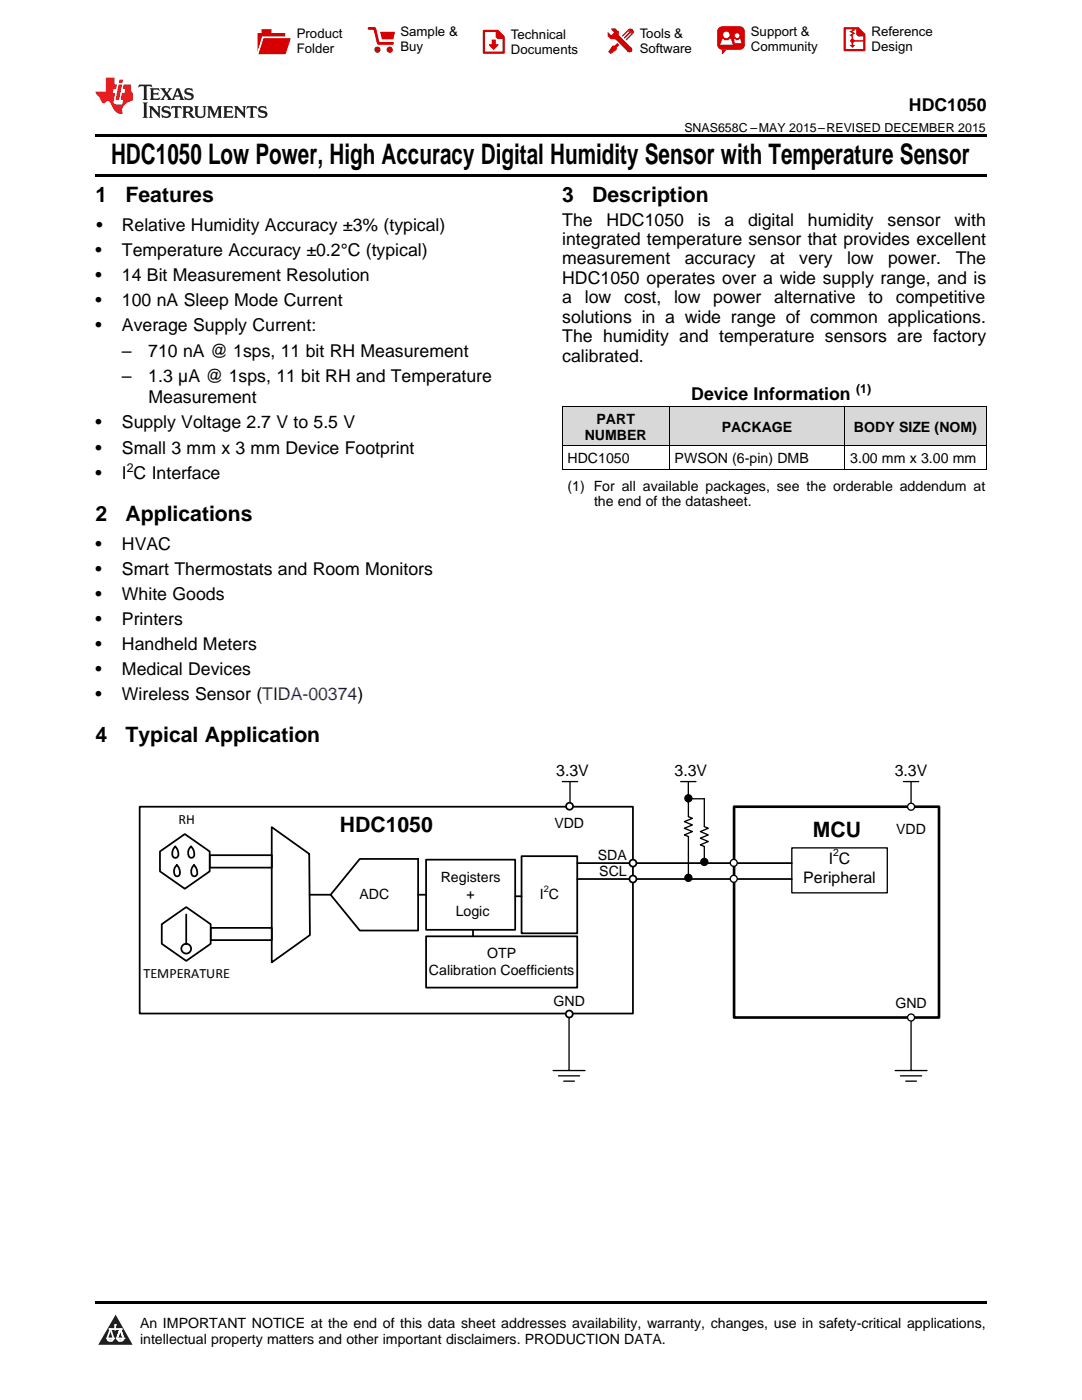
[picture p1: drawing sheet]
<svg xmlns="http://www.w3.org/2000/svg" width="216mm" height="279mm" viewBox="0 0 216 279" stroke-linecap="round" stroke-linejoin="round" font-family="sans-serif">
<g fill="#d8d8d8">
<path d="M112.2 81.2h21.4v7.8h-21.4z"/>
<path d="M133.6 81.2h35v7.8h-35z"/>
<path d="M168.6 81.2h28.2v7.8h-28.2z"/>
</g>
<path d="M23.1 262.4l3.4 6h-6.9z" fill="#231f20"/>
<path d="M21.4 267.1h1.2l-.3 .5h-.3a.55 .55 0 0 1-.6-.5z" fill-rule="evenodd" fill="#fff"/>
<path d="M21.4 267.1h1.2l-.3 .5h-.3a.55 .55 0 0 1-.6-.5z" fill="none" stroke="#231f20" stroke-width=".34"/>
<path d="M21.4 267.1l1.2 .1-.3 .4h-.5z" fill="none" stroke="#fff" stroke-width=".34"/>
<path d="M23 265.3h.1" fill="none" stroke="#fff" stroke-width=".34"/>
<path d="M23 264.4v.9z" fill="#fff"/>
<path d="M23 264.4v.9z" fill="none" stroke="#fff" stroke-width=".34"/>
<circle cx="23" cy="264.4" r=".17" fill="#fff"/>
<path d="M21.9 265.2h.1" fill="none" stroke="#fff" stroke-width=".34"/>
<path d="M21.9 265.2h2.3z" fill="#fff"/>
<path d="M21.9 265.2h2.3z" fill="none" stroke="#fff" stroke-width=".34"/>
<circle cx="24.2" cy="265.2" r=".17" fill="#fff"/>
<path d="M23.3 267.1h.1" fill="none" stroke="#fff" stroke-width=".34"/>
<path d="M24 265.2l-.7 1.9z" fill="#fff"/>
<path d="M24 265.2l-.7 1.9z" fill="none" stroke="#fff" stroke-width=".34"/>
<path d="M24 265.2l.7 1.9z" fill="#fff"/>
<path d="M24 265.2l.7 1.9z" fill="none" stroke="#fff" stroke-width=".34"/>
<path d="M24.6 267.1h.1" fill="none" stroke="#fff" stroke-width=".34"/>
<circle cx="21.4" cy="267.1" r=".17" fill="#fff"/>
<path d="M22.1 265.2l-.7 1.9z" fill="#fff"/>
<path d="M22.1 265.2l-.7 1.9z" fill="none" stroke="#fff" stroke-width=".34"/>
<path d="M22.1 265.2l.5 1.9z" fill="#fff"/>
<path d="M22.1 265.2l.5 1.9z" fill="none" stroke="#fff" stroke-width=".34"/>
<circle cx="22.6" cy="267.1" r=".17" fill="#fff"/>
<path d="M23.4 267.1h1.3a.65 .65 0 0 1-.7 .5 .65 .65 0 0 1-.6-.5z" fill-rule="evenodd" fill="#fff"/>
<path d="M23.4 267.1h1.3a.65 .65 0 0 1-.7 .5 .65 .65 0 0 1-.6-.5z" fill="none" stroke="#231f20" stroke-width=".34"/>
<path d="M23.4 267.1h1.3l-.4 .5h-.6z" fill="none" stroke="#fff" stroke-width=".34"/>
<path d="M23.3 267.1h.1" fill="none" stroke="#fff" stroke-width=".34"/>
<circle cx="24.7" cy="267.1" r=".17" fill="#fff"/>
<path d="M19 259.7h177.8v.5h-177.8z" fill="#000"/>
<path d="M146.5 161h40.9v42.1h-40.9z" fill="none" stroke="#000" stroke-width=".53"/>
<path d="M158 169.2h19v9h-19zM178.6 213.7h6.4M179.7 214.7h4.2M180.7 215.8h2.2M181.8 203.1v10.6" fill="none" stroke="#000" stroke-width=".26"/>
<circle cx="181.8" cy="203.1" r=".7" fill="#fff"/>
<g fill="none" stroke="#000" stroke-width=".26">
<path d="M112.2 156h3.1M113.7 156v4.2"/>
<circle cx="181.8" cy="203.1" r=".7"/>
</g>
<path d="M42 185.2h12.2v2.4h-12.2z" fill-rule="evenodd" fill="#fff"/>
<path d="M42 185.2h12.2v2.4h-12.2z" fill="none" stroke="#000" stroke-width=".35"/>
<path d="M32.3 184.4l4.9-3.4 4.8 3.4v4l-4.8 3.4-4.9-3.4z" fill-rule="evenodd" fill="#fff"/>
<path d="M32.3 184.4l4.9-3.4 4.8 3.4v4l-4.8 3.4-4.9-3.4zM37.2 182.5v5.9a.98 .98 0 0 1 .9 1.3 .98 .98 0 0 1-1.6 .3 .98 .98 0 0 1 .3-1.6h.4" fill="none" stroke="#000" stroke-width=".35"/>
<path d="M41.8 170.7h12.4v2.5h-12.4z" fill-rule="evenodd" fill="#fff"/>
<path d="M41.8 170.7h12.4v2.5h-12.4z" fill="none" stroke="#000" stroke-width=".35"/>
<path d="M31.9 169.9l5-3.4 4.9 3.4v4l-4.9 3.5-5-3.5z" fill-rule="evenodd" fill="#fff"/>
<path d="M31.9 169.9l5-3.4 4.9 3.4v4l-4.9 3.5-5-3.5zM35 168.9a1.77 1.77 0 0 1 .4 2.1 .59 .59 0 0 1-1-.3 1.96 1.96 0 0 1 .6-1.8zM35.3 172.7a1.59 1.59 0 0 1 .3 2.1 .54 .54 0 0 1-.8-.4 1.6 1.6 0 0 1 .5-1.7zM38.1 168.9a1.79 1.79 0 0 1 .5 2.1 .57 .57 0 0 1-1-.3 1.63 1.63 0 0 1 .5-1.8zM38.7 172.7a1.74 1.74 0 0 1 .5 2 .56 .56 0 0 1-.6 .2 .56 .56 0 0 1-.4-.5 1.67 1.67 0 0 1 .5-1.7zM54.2 165.1l7.5 5.3 .1 16.2-7.6 5.5zM71.8 171.4h11.6v14.3h-11.6l-5.8-7.1z" fill="none" stroke="#000" stroke-width=".35"/>
<path d="M71.7 176.9h6v3.4h-6z" fill-rule="evenodd" fill="#fff"/>
<path d="M27.9 161h98.4v41.3h-98.4zM85 171.6h17.8v14h-17.8zM104.1 170.9h11.1v15.4h-11.1zM115.2 172.3h42.8" fill="none" stroke="#000" stroke-width=".35"/>
<circle cx="126.3" cy="172.3" r=".7" fill="#fff"/>
<g fill="none" stroke="#000" stroke-width=".35">
<path d="M115.2 175.4h42.8"/>
<circle cx="126.3" cy="172.3" r=".7"/>
</g>
<circle cx="126.3" cy="175.4" r=".7" fill="#fff"/>
<g fill="none" stroke="#000" stroke-width=".35">
<path d="M85 186.9h30.2v10.2h-30.2z"/>
<circle cx="126.3" cy="175.4" r=".7"/>
</g>
<circle cx="113.6" cy="160.9" r=".7" fill="#fff"/>
<circle cx="113.6" cy="160.9" r=".7" fill="none" stroke="#000" stroke-width=".35"/>
<circle cx="113.6" cy="202.4" r=".7" fill="#fff"/>
<circle cx="113.6" cy="202.4" r=".7" fill="none" stroke="#000" stroke-width=".35"/>
<circle cx="146.4" cy="175.4" r=".7" fill="#fff"/>
<circle cx="146.4" cy="175.4" r=".7" fill="none" stroke="#000" stroke-width=".26"/>
<circle cx="146.4" cy="172.2" r=".7" fill="#fff"/>
<g fill="none" stroke="#000" stroke-width=".26">
<path d="M181.8 156v4.2M110.4 213.7h6.3M111.4 214.7h4.3M112.5 215.8h2.1M113.5 203.1v10.6"/>
<circle cx="146.4" cy="172.2" r=".7"/>
</g>
<circle cx="181.8" cy="161" r=".7" fill="#fff"/>
<g fill="none" stroke="#000" stroke-width=".26">
<path d="M135.8 156h3.1M137.3 156v4.2M180.3 156h3M140.5 172.1v-3.2l-.8-.3 1.6-.7-1.6-.6 1.6-.7-1.6-.6 1.6-.7-.8-.3v-5.6h-3.1v3.6l.8 .3-1.6 .7 1.6 .6-1.6 .7 1.6 .7-1.6 .6 .8 .4v8.3"/>
<circle cx="137.4" cy="159.3" r=".7"/>
<circle cx="137.4" cy="175.2" r=".7"/>
<circle cx="140.5" cy="172" r=".7"/>
<circle cx="181.8" cy="161" r=".7"/>
</g>
<g fill="#000">
<circle cx="137.4" cy="159.3" r=".7"/>
<circle cx="137.4" cy="175.2" r=".7"/>
<circle cx="140.5" cy="172" r=".7"/>
</g>
<path d="M61.8 178.6h4.2M83.4 178.6h1.6M102.8 178.9h1.3M94.4 185.6v1.3" fill="none" stroke="#000" stroke-width=".35"/>
<path d="M112.2 93.6h84.6M112.2 89h84.6M112.2 81.1h84.6M112.2 81.2v12.5M133.5 81.2v12.5M168.5 81.2v12.5M196.8 81.2v12.5" fill="none" stroke="#000" stroke-width=".2"/>
<path d="M19 34.8h177.8v.5h-177.8zM19 26.8h177.8v.6h-177.8z" fill="#000"/>
<path d="M27.7 16.9l-.1 .6 .6-.3h.5v.2v2.2l-.2 .4h1l-.2-.4v-2.2v-.2h.5l.6 .3-.2-.6zM29.9 17.6l.2 .4v1.6l-.2 .4h1.9l.1-.6a1.09 1.09 0 0 1-1.3 .1v-.6h.6l.4 .2v-.7l-.2 .2h-.8v-.6l.2-.1a1.01 1.01 0 0 1 1 .3l-.1-.6zM32 17.6l.9 1.2-1 1.2h.9l-.2-.3 .5-.7 .5 .7-.3 .3h1.7l-.2-.3 .1-.4h1l.1 .4-.2 .3h1l-.3-.4-.7-2h-.5l-1 2.2-.8-1.1 .9-1.1h-.9l.2 .2-.4 .7-.4-.7 .2-.2zM35.4 18l.4 1h-.8zM37 17.7a.66 .66 0 0 0-.2 .8 .66 .66 0 0 0 .6 .4l.7 .2 .1 .2a.8 .8 0 0 1-.7 .4 .8 .8 0 0 1-.7-.5l.1 .8 .2-.2a.94 .94 0 0 0 1.1 .1 .94 .94 0 0 0 .4-.9 1.48 1.48 0 0 0-1.3-.6v-.4a1.1 1.1 0 0 1 1.2 .2l-.2-.6-.2 .1-.5-.1zM28.5 20.4l.2 .4v2.3l-.2 .4h1l-.2-.4v-2.3l.2-.4zM29.7 21.2l.2 .4v1.5l-.2 .4h.8l-.3-.4 .1-1.3 1.6 1.8v-2l.2-.4h-.7l.2 .2v1.1l-1.2-1.3zM32.5 21.3a.66 .66 0 0 0-.2 .8 .66 .66 0 0 0 .6 .4l.6 .2 .2 .2a.8 .8 0 0 1-.8 .4 .8 .8 0 0 1-.7-.5l.2 .7 .2-.1a.94 .94 0 0 0 1 .1 .94 .94 0 0 0 .5-1 1.47 1.47 0 0 0-1.3-.6l-.1-.3a1.1 1.1 0 0 1 1.3 .2l-.2-.6-.2 .1-.5-.2zM34.3 21.2l-.2 .6a.64 .64 0 0 1 .8-.3v1.6l-.2 .4h1l-.3-.4 .1-1.6a.66 .66 0 0 1 .8 .3l-.2-.6zM36.3 21.2l.3 .4v1.5l-.3 .4h1l-.2-.2v-.7h.5l.1 .1a.8 .8 0 0 0 1.2 .7l-1-1a.62 .62 0 0 0 .6-.5 .62 .62 0 0 0-.6-.7zM37.1 21.5h.1a.48 .48 0 0 1 .6 0 .48 .48 0 0 1 .1 .6l-.2 .1-.6 .1zM38.7 21.2l.2 .2a2.29 2.29 0 0 0 .4 2 1.05 1.05 0 0 0 1.7-.7v-1.3l.2-.2h-.8l.2 .4v1.1a.61 .61 0 0 1-.6 .6 .61 .61 0 0 1-.6-.6v-1.1l.3-.4zM41.3 21.2l.3 .4v1.5l-.3 .4h.8l-.2-.4v-1.4l.8 1.9 .9-1.9v1.4l-.2 .4h.9l-.2-.4v-1.5l.2-.4h-.8l-.7 1.5-.6-1.5zM44.5 21.2l.2 .4v1.5l-.2 .4h1.9l.2-.6a1.1 1.1 0 0 1-1.4 .2v-.7h.6l.4 .2v-.6l-.2 .1-.8 .1v-.6l.2-.1a1.02 1.02 0 0 1 1.1 .2l-.2-.5zM46.7 21.2l.2 .4v1.5l-.2 .4h.8l-.3-.4 .1-1.3 1.6 1.8v-2l.2-.4h-.7l.2 .2v1.1l-1.2-1.3zM49.3 21.2l-.1 .6a.64 .64 0 0 1 .8-.3v1.6l-.3 .4h1l-.2-.4v-1.6a.66 .66 0 0 1 .8 .3l-.1-.6zM51.7 21.3a.66 .66 0 0 0-.2 .7 .66 .66 0 0 0 .7 .5l.6 .2 .1 .2a.8 .8 0 0 1-.7 .4 .8 .8 0 0 1-.7-.5l.1 .7 .2-.1a.94 .94 0 0 0 1.1 .1 .94 .94 0 0 0 .4-1 1.48 1.48 0 0 0-1.2-.6l-.1-.3a1.1 1.1 0 0 1 1.2 .2l-.2-.6-.1 .1-.6-.2z" fill="#231f20"/>
<path d="M21.1 15.5v2.8h-2v.4l.9 .9a.96 .96 0 0 0 1 1 .59 .59 0 0 1 .5-.4 .59 .59 0 0 1 .5 .3l.4 .8a1.61 1.61 0 0 0 2.1 1.3 1.63 1.63 0 0 1 1.1-2.2l.9-.3v-1.5a1.6 1.6 0 0 1-.4-1.7h-1.4l-.2 .9h.5l-.2 .8h-.5l-.2 1v.3h.5l-.2 .9h-.7a.74 .74 0 0 1-1-.6l.3-1.6h-.5l.2-.8h.5l.1-.9h-.4v-1.4zM23.7 16.9l-.7 3h.8l.6-3zM23.8 15.9l-.1 .7h.7l.2-.7z" fill="#ee1d23"/>
<g fill="#d60000">
<path d="M52.2 5.8h2v.8h2.7v4.2h-5.5v-4.2h.8z" fill-rule="evenodd"/>
<path d="M52.5 7.5h5.6l-1.1 3.3h-5.6z" fill-rule="evenodd"/>
</g>
<path d="M52.4 7.4h5.7v.1h-5.6l-1.1 3.3z" fill-rule="evenodd" fill="#fff"/>
<path d="M52.4 7.4h5.7v.1h-5.6l-1.1 3.3z" fill="none" stroke="#fff" stroke-width=".2"/>
<path d="M73.6 5.7h1.2l.7 2.9h2.8" fill="none" stroke="#d60000" stroke-width=".55"/>
<g fill="#d60000">
<path d="M75.9 6.3h2.9l-.3 1.6h-2.3z" fill-rule="evenodd"/>
<circle cx="75.3" cy="9.9" r=".62"/>
<circle cx="77.8" cy="9.9" r=".62"/>
</g>
<path d="M96.6 6.2h2.7l1.2 1.2v3.1h-3.9z" fill="none" stroke="#d60000" stroke-width=".44"/>
<g fill="#d60000">
<path d="M98.1 7.9h.8v1h.6l-1 1.1-.9-1v-.1h.5z" fill-rule="evenodd"/>
<path d="M98.9 6.2h.4l1.2 1.2v.4h-1.2l-.4-.4z" fill-rule="evenodd"/>
<path d="M122 5.7h.8l.6 .6 .1 .7 2.5 2.5-.7 .8-2.4-2.3-1.1-.2-.6-.6v-.8l.8 .6 .4-.4v-.2l-.4-.5z" fill-rule="evenodd"/>
<path d="M122.2 9.1h.5l.5-.5 .4 .4-.5 .5-.1 .4-1.2 .9-.4-.5z" fill-rule="evenodd"/>
<path d="M125.3 5.9a.67 .67 0 0 1 1 0 .67 .67 0 0 1 0 .9z" fill-rule="evenodd"/>
<path d="M125.3 5.9l1 .9-1.2 1.2h-.2v-.2l.9-.9 .1-.2h-.2l-1 1h-.2v-.2l1-1v-.2h-.2l-1 1h-.2v-.2z" fill-rule="evenodd"/>
<circle cx="125.6" cy="9.9" r=".54"/>
</g>
<path d="M123.4 6.3l-.1 .7" fill="none" stroke="#d60000" stroke-width=".2"/>
<g fill="#d60000">
<path d="M143.4 5.5l.7-.2h3.6a.95 .95 0 0 1 .9 .9v2.8a.95 .95 0 0 1-.9 .9h-3.6a.95 .95 0 0 1-1-.9v-2.8z" fill-rule="evenodd"/>
<path d="M144 9.9h1l-.8 .9h-.2z" fill-rule="evenodd"/>
</g>
<g fill="#fff">
<path d="M146.6 8.6h1.3z"/>
<path d="M144.1 7.8h.3l.1 .2h.8l.2-.2h.3l.4 1.1h-2.5z" fill-rule="evenodd"/>
<path d="M146.5 7.8h.2l.2 .2h.5l.1-.2h.2l.2 .8h-1.3z" fill-rule="evenodd"/>
<circle cx="144.9" cy="6.9" r=".65"/>
<circle cx="147.1" cy="7.1" r=".48"/>
</g>
<path d="M168.5 5.6h2.7l1.3 1.3v3.1h-4z" fill="none" stroke="#d60000" stroke-width=".44"/>
<path d="M170.1 7.3v1.8M170.1 8.1h2.3" fill="none" stroke="#d60000" stroke-width=".3"/>
<g fill="#d60000">
<path d="M170.9 5.6h.3l1.3 1.3v.4h-1.1l-.5-.6z" fill-rule="evenodd"/>
<circle cx="170.1" cy="8.1" r=".42"/>
<circle cx="171.4" cy="6.7" r=".55"/>
</g>
<g fill="#d60000">
<path d="M169.5 9h1.2l-.6 .5z"/>
<path d="M169.8 5.8h.6l.3 .2-.6 .3 .6 .4-.7 .3 .2 .3h-.2l-.5-.3 .6-.3-.6-.4 .6-.3z"/>
</g>
<text font-size="5.6" x="22.2" y="32.8">HDC1050 Low Power, High Accuracy Digital Humidity Sensor with Temperature Sensor</text>
<g font-size="4.2">
<text x="19" y="40.4">1</text>
<text x="25" y="40.4">Features</text>
<text x="112.2" y="40.4">3</text>
<text x="118.2" y="40.4">Description</text>
<text x="19" y="104">2</text>
<text x="25" y="104">Applications</text>
<text x="19" y="148.2">4</text>
<text x="25" y="148.2">Typical Application</text>
<text x="67.8" y="166">HDC1050</text>
<text x="162.2" y="167.1">MCU</text>
</g>
<g font-size="3.5">
<text x="181.4" y="22.2">HDC1050</text>
<text x="19.2" y="46.1">•</text>
<text x="24.3" y="46.1">Relative Humidity Accuracy ±3% (typical)</text>
<text x="112.2" y="45">The</text>
<text x="121" y="45">HDC1050</text>
<text x="139.2" y="45">is</text>
<text x="144.5" y="45">a</text>
<text x="149.3" y="45">digital</text>
<text x="161.2" y="45">humidity</text>
<text x="177.1" y="45">sensor</text>
<text x="190.4" y="45">with</text>
<text x="19" y="51.1">•</text>
<text x="24.3" y="51.1">Temperature Accuracy ±0.2°C (typical)</text>
<text x="112.2" y="48.9">integrated temperature sensor that provides excellent</text>
<text x="112.2" y="52.8">measurement</text>
<text x="136.6" y="52.8">accuracy</text>
<text x="153.6" y="52.8">at</text>
<text x="159.5" y="52.8">very</text>
<text x="169" y="52.8">low</text>
<text x="177.2" y="52.8">power.</text>
<text x="190.7" y="52.8">The</text>
<text x="19" y="56.1">•</text>
<text x="24.3" y="56.1">14 Bit Measurement Resolution</text>
<text x="112.2" y="56.7">HDC1050 operates over a wide supply range, and is</text>
<text x="19" y="61.1">•</text>
<text x="24.3" y="61.1">100 nA Sleep Mode Current</text>
<text x="112.2" y="60.5">a</text>
<text x="112.2" y="64.4">solutions in a wide range of common applications.</text>
<text x="116.7" y="60.5">low</text>
<text x="124.5" y="60.5">cost,</text>
<text x="134.5" y="60.5">low</text>
<text x="142.3" y="60.5">power</text>
<text x="154.5" y="60.5">alternative</text>
<text x="173.3" y="60.5">to</text>
<text x="178.8" y="60.5">competitive</text>
<text x="19" y="66.1">•</text>
<text x="24.3" y="66.1">Average Supply Current:</text>
<text x="24.3" y="71.2">–</text>
<text x="29.6" y="71.2">710 nA @ 1sps, 11 bit RH Measurement</text>
<text x="112.2" y="68.3">The humidity and temperature sensors are factory</text>
<text x="24.3" y="76.3">–</text>
<text x="29.6" y="76.3">1.3 µA @ 1sps, 11 bit RH and Temperature</text>
<text x="112.2" y="72.2">calibrated.</text>
<text x="29.6" y="80.5">Measurement</text>
<text x="137.9" y="79.9">Device Information</text>
<text x="19" y="85.5">•</text>
<text x="24.3" y="85.5">Supply Voltage 2.7 V to 5.5 V</text>
<text x="19" y="90.5">•</text>
<text x="19" y="95.5">•</text>
<text x="24.3" y="90.5">Small 3 mm x 3 mm Device Footprint</text>
<text x="24.3" y="95.5">I C Interface</text>
<text x="19" y="109.7">•</text>
<text x="24.3" y="109.7">HVAC</text>
<text x="19" y="114.7">•</text>
<text x="19" y="119.7">•</text>
<text x="24.3" y="114.7">Smart Thermostats and Room Monitors</text>
<text x="24.3" y="119.7">White Goods</text>
<text x="19" y="124.7">•</text>
<text x="24.3" y="124.7">Printers</text>
<text x="19" y="129.7">•</text>
<text x="24.3" y="129.7">Handheld Meters</text>
<text x="19" y="134.7">•</text>
<text x="24.3" y="134.7">Medical Devices</text>
<text x="19" y="139.7">•</text>
<text x="24.3" y="139.7">Wireless Sensor (TIDA-00374)</text>
</g>
<g font-size="3.2">
<text x="111" y="154.9">3.3V</text>
<text x="134.6" y="154.9">3.3V</text>
<text x="178.5" y="154.9">3.3V</text>
<text x="165.4" y="172.4">I C</text>
<text x="160.3" y="176.2">Peripheral</text>
</g>
<g font-size="2.8">
<text x="116.7" y="87.7">NUMBER</text>
<text x="119" y="84.6">PART</text>
<text x="144" y="86.1">PACKAGE</text>
<text x="170.4" y="86.1">BODY SIZE (NOM)</text>
<text x="113.2" y="92.4">HDC1050</text>
<text x="134.6" y="92.4">PWSON (6-pin) DMB</text>
<text x="169.7" y="92.4">3.00 mm x 3.00 mm</text>
<text x="113.2" y="97.9">(1) For all available packages, see the orderable addendum at</text>
<text x="118.5" y="101.1">the end of the datasheet.</text>
<text x="35.6" y="164.4">RH</text>
<text x="110.6" y="165.2">VDD</text>
<text x="178.8" y="166.5">VDD</text>
<text x="119.3" y="171.6">SDA</text>
<text x="71.7" y="179.4">ADC</text>
<text x="88" y="176">Registers</text>
<text x="93.1" y="179.4">+</text>
<text x="107.7" y="179.4">I C</text>
<text x="119.6" y="174.8">SCL</text>
<text x="90.9" y="182.8">Logic</text>
<text x="97.2" y="191.1">OTP</text>
<text x="28.6" y="195.1">TEMPERATURE</text>
<text x="85.6" y="194.5">Calibration Coefficients</text>
<text x="110.5" y="200.7">GND</text>
<text x="178.7" y="201.2">GND</text>
<text x="27.9" y="265">An IMPORTANT NOTICE at the end of this data sheet addresses availability, warranty, changes, use in safety-critical applications,</text>
<text x="27.9" y="268.2">intellectual property matters and other important disclaimers. PRODUCTION DATA.</text>
</g>
<g font-size="2.6">
<text x="59.2" y="7.6">Product</text>
<text x="59.2" y="10.6">Folder</text>
<text x="79.9" y="7.3">Sample &amp;</text>
<text x="79.9" y="10.2">Buy</text>
<text x="102" y="7.8">Technical</text>
<text x="102" y="10.8">Documents</text>
<text x="127.6" y="7.6">Tools &amp;</text>
<text x="127.6" y="10.6">Software</text>
<text x="149.8" y="7.2">Support &amp;</text>
<text x="149.8" y="10.2">Community</text>
<text x="173.9" y="7.3">Reference</text>
<text x="173.9" y="10.2">Design</text>
</g>
<g font-size="2.5">
<text x="136.6" y="26.3">SNAS658C –MAY 2015–REVISED DECEMBER 2015</text>
<text x="170.8" y="78.5">(1)</text>
<text x="25.3" y="94.1">2</text>
</g>
<text font-size="2.1" x="166.2" y="170.9">2</text>
<text font-size="1.8" x="108.5" y="178.1">2</text>
</svg>
